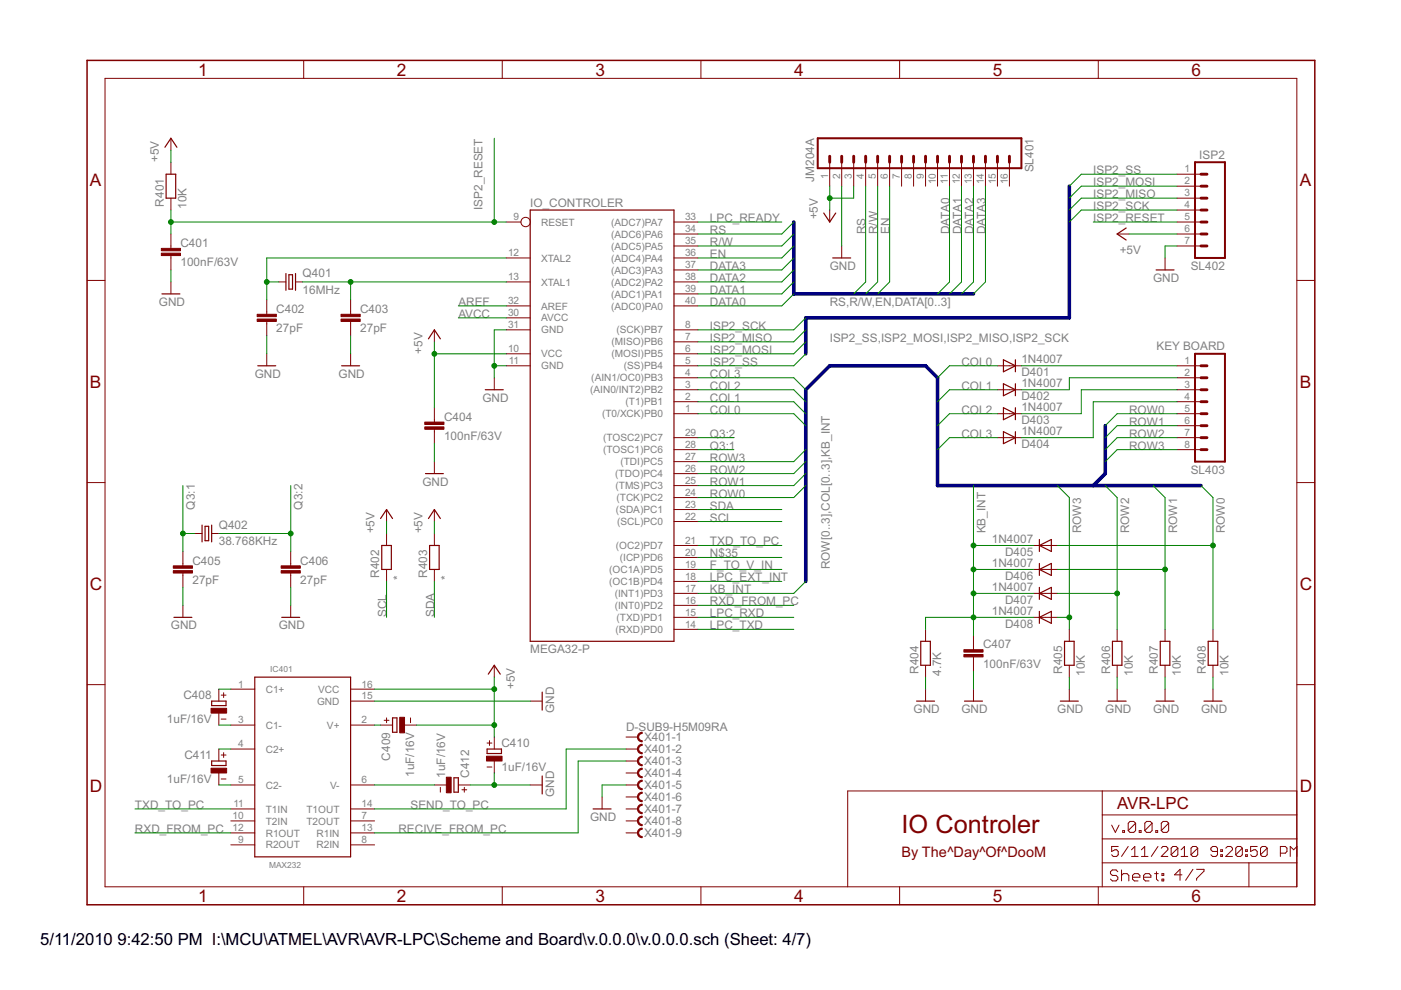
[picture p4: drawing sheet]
<svg xmlns="http://www.w3.org/2000/svg" width="297mm" height="210mm" viewBox="0 0 297 210" stroke-linecap="round" stroke-linejoin="round" font-family="sans-serif">
<g fill="#800000" stroke="#800000" stroke-width=".21">
<path d="M275 182.9v5.1z"/>
<path d="M275 177.9v5z"/>
<path d="M275 172.8v5.1z"/>
<path d="M275 167.7v5.1z"/>
<path d="M179.7 167.7v20.3z"/>
<path d="M179.7 167.7h54z"/>
<path d="M233.7 167.7h41.3z"/>
<path d="M264.8 182.9v5.1z"/>
<path d="M264.8 182.9h10.2z"/>
<path d="M233.7 182.9h31.1z"/>
<path d="M233.7 182.9v5.1z"/>
<path d="M233.7 177.9v5z"/>
<path d="M233.7 177.9h41.3z"/>
<path d="M233.7 172.8v5.1z"/>
<path d="M233.7 172.8h41.3z"/>
<path d="M233.7 167.7v5.1z"/>
<path d="M235.7 174.9l.8 1.6z"/>
<path d="M237.3 174.9l-.8 1.6z"/>
<path d="M238 176.1v.4z"/>
<path d="M238 176.1h.4z"/>
<path d="M238.4 176.1v.4z"/>
<path d="M238 176.5h.4z"/>
<path d="M239.2 174.5v1.6z"/>
<path d="M239.2 174.5l.4-.3z"/>
<path d="M239.6 174.2h.8z"/>
<path d="M240.4 174.2l.4 .3z"/>
<path d="M240.8 174.5v1.6z"/>
<path d="M240.4 176.5l.4-.4z"/>
<path d="M239.6 176.5h.8z"/>
<path d="M239.2 176.1l.4 .4z"/>
<path d="M239.2 176.1l1.6-1.6z"/>
<path d="M241.5 176.1v.4z"/>
<path d="M241.5 176.1h.4z"/>
<path d="M241.9 176.1v.4z"/>
<path d="M241.5 176.5h.4z"/>
<path d="M242.7 174.5v1.6z"/>
<path d="M242.7 174.5l.4-.3z"/>
<path d="M243.1 174.2h.8z"/>
<path d="M243.9 174.2l.4 .3z"/>
<path d="M244.3 174.5v1.6z"/>
<path d="M244.3 176.1l-.4 .4z"/>
<path d="M243.1 176.5h.8z"/>
<path d="M242.7 176.1l.4 .4z"/>
<path d="M244.3 174.5l-1.6 1.6z"/>
<path d="M245 176.1v.4z"/>
<path d="M245 176.1h.4z"/>
<path d="M245.4 176.1v.4z"/>
<path d="M245 176.5h.4z"/>
<path d="M246.2 174.5v1.6z"/>
<path d="M246.2 174.5l.4-.3z"/>
<path d="M246.6 174.2h.8z"/>
<path d="M247.4 174.2l.4 .3z"/>
<path d="M247.8 174.5v1.6z"/>
<path d="M247.8 176.1l-.4 .4z"/>
<path d="M246.6 176.5h.8z"/>
<path d="M246.2 176.1l.4 .4z"/>
<path d="M246.2 176.1l1.6-1.6z"/>
<path d="M235.7 179.5h1.4z"/>
<path d="M235.7 179.5v1z"/>
<path d="M235.7 180.5l.7-.3z"/>
<path d="M236.4 180.2h.3z"/>
<path d="M236.7 180.2l.4 .3z"/>
<path d="M237.1 180.5v.7z"/>
<path d="M237.1 181.2l-.4 .4z"/>
<path d="M236 181.6h.7z"/>
<path d="M235.7 181.2l.3 .4z"/>
<path d="M239.2 179.5l-1.4 2.1z"/>
<path d="M240.6 179.5l-.7 .7z"/>
<path d="M240.6 179.5v2.1z"/>
<path d="M239.9 181.6h1.4z"/>
<path d="M242 180.2l.7-.7z"/>
<path d="M242.7 179.5v2.1z"/>
<path d="M242 181.6h1.4z"/>
<path d="M245.5 179.5l-1.4 2.1z"/>
<path d="M246.2 181.6h1.4z"/>
<path d="M247.6 180.2l-1.4 1.4z"/>
<path d="M247.6 179.8v.4z"/>
<path d="M247.3 179.5l.3 .3z"/>
<path d="M246.5 179.5h.8z"/>
<path d="M246.5 179.5l-.3 .3z"/>
<path d="M248.3 179.8v1.4z"/>
<path d="M248.7 179.5l-.4 .3z"/>
<path d="M248.7 179.5h.7z"/>
<path d="M249.4 179.5l.3 .3z"/>
<path d="M249.7 179.8v1.4z"/>
<path d="M249.7 181.2l-.3 .4z"/>
<path d="M248.7 181.6h.7z"/>
<path d="M248.3 181.2l.4 .4z"/>
<path d="M248.3 181.2l1.4-1.4z"/>
<path d="M251.1 179.5l-.7 .7z"/>
<path d="M251.1 179.5v2.1z"/>
<path d="M250.4 181.6h1.4z"/>
<path d="M252.5 179.8v1.4z"/>
<path d="M252.5 179.8l.4-.3z"/>
<path d="M252.9 179.5h.7z"/>
<path d="M253.6 179.5l.3 .3z"/>
<path d="M253.9 179.8v1.4z"/>
<path d="M253.9 181.2l-.3 .4z"/>
<path d="M252.9 181.6h.7z"/>
<path d="M252.5 181.2l.4 .4z"/>
<path d="M252.5 181.2l1.4-1.4z"/>
<path d="M256.7 181.2l.4 .4z"/>
<path d="M257.1 181.6h.7z"/>
<path d="M258.1 181.2l-.3 .4z"/>
<path d="M258.1 179.8v1.4z"/>
<path d="M257.8 179.5l.3 .3z"/>
<path d="M257.1 179.5h.7z"/>
<path d="M257.1 179.5l-.4 .3z"/>
<path d="M256.7 179.8v.4z"/>
<path d="M256.7 180.2l.4 .3z"/>
<path d="M257.1 180.5h1z"/>
<path d="M258.8 180.2h.4z"/>
<path d="M259.2 180.2v.3z"/>
<path d="M258.8 180.5h.4z"/>
<path d="M258.8 180.2v.3z"/>
<path d="M258.8 181.2h.4z"/>
<path d="M259.2 181.2v.4z"/>
<path d="M258.8 181.6h.4z"/>
<path d="M258.8 181.2v.4z"/>
<path d="M259.9 181.6h1.4z"/>
<path d="M259.9 181.6l1.4-1.4z"/>
<path d="M261.3 179.8v.4z"/>
<path d="M260.9 179.5l.4 .3z"/>
<path d="M260.2 179.5h.7z"/>
<path d="M260.2 179.5l-.3 .3z"/>
<path d="M262 179.8v1.4z"/>
<path d="M262.3 179.5l-.3 .3z"/>
<path d="M262.3 179.5h.7z"/>
<path d="M263 179.5l.4 .3z"/>
<path d="M263.4 179.8v1.4z"/>
<path d="M263.4 181.2l-.4 .4z"/>
<path d="M262.3 181.6h.7z"/>
<path d="M262 181.2l.3 .4z"/>
<path d="M262 181.2l1.4-1.4z"/>
<path d="M264.1 180.2h.4z"/>
<path d="M264.5 180.2v.3z"/>
<path d="M264.1 180.5h.4z"/>
<path d="M264.1 180.2v.3z"/>
<path d="M264.1 181.2h.4z"/>
<path d="M264.5 181.2v.4z"/>
<path d="M264.1 181.6h.4z"/>
<path d="M264.1 181.2v.4z"/>
<path d="M265.2 179.5h1.4z"/>
<path d="M265.2 179.5v1z"/>
<path d="M265.2 180.5l.7-.3z"/>
<path d="M265.9 180.2h.3z"/>
<path d="M266.2 180.2l.4 .3z"/>
<path d="M266.6 180.5v.7z"/>
<path d="M266.6 181.2l-.4 .4z"/>
<path d="M265.5 181.6h.7z"/>
<path d="M265.2 181.2l.3 .4z"/>
<path d="M267.3 179.8v1.4z"/>
<path d="M267.3 179.8l.3-.3z"/>
<path d="M267.6 179.5h.7z"/>
<path d="M268.3 179.5l.4 .3z"/>
<path d="M268.7 179.8v1.4z"/>
<path d="M268.7 181.2l-.4 .4z"/>
<path d="M267.6 181.6h.7z"/>
<path d="M267.3 181.2l.3 .4z"/>
<path d="M267.3 181.2l1.4-1.4z"/>
<path d="M271.5 179.5v2.1z"/>
<path d="M271.5 179.5h1z"/>
<path d="M272.5 179.5l.4 .3z"/>
<path d="M272.9 179.8v.7z"/>
<path d="M272.9 180.5l-.4 .4z"/>
<path d="M271.5 180.9h1z"/>
<path d="M273.6 179.5v2.1z"/>
<path d="M273.6 179.5l.7 .7z"/>
<path d="M275 179.5l-.7 .7z"/>
<path d="M275 179.5v2.1z"/>
<path d="M250.2 184.3v2.3z"/>
<path d="M250.2 184.3l-1.2 1.2z"/>
<path d="M249 185.5h1.6z"/>
<path d="M252.9 184.3l-1.5 2.3z"/>
<path d="M253.7 184.3h1.6z"/>
<path d="M255.3 184.3v.4z"/>
<path d="M255.3 184.7l-1.6 1.6z"/>
<path d="M253.7 186.3v.3z"/>
<path d="M236.6 184.4l.4 .4z"/>
<path d="M235.8 184.4h.8z"/>
<path d="M235.4 184.8l.4-.4z"/>
<path d="M235.4 184.8v.4z"/>
<path d="M235.4 185.2l.4 .4z"/>
<path d="M235.8 185.6h.8z"/>
<path d="M236.6 185.6l.4 .4z"/>
<path d="M237 186v.4z"/>
<path d="M237 186.4l-.4 .4z"/>
<path d="M235.8 186.8h.8z"/>
<path d="M235.4 186.4l.4 .4z"/>
<path d="M237.8 184.4v2.4z"/>
<path d="M237.8 185.6l.4-.4z"/>
<path d="M238.2 185.2h.8z"/>
<path d="M239 185.2l.3 .4z"/>
<path d="M239.3 185.6v1.2z"/>
<path d="M240.5 186.8h.8z"/>
<path d="M240.1 186.4l.4 .4z"/>
<path d="M240.1 185.6v.8z"/>
<path d="M240.1 185.6l.4-.4z"/>
<path d="M240.5 185.2h.8z"/>
<path d="M241.3 185.2l.4 .4z"/>
<path d="M241.7 185.6v.4z"/>
<path d="M240.1 186h1.6z"/>
<path d="M242.8 186.8h.8z"/>
<path d="M242.5 186.4l.3 .4z"/>
<path d="M242.5 185.6v.8z"/>
<path d="M242.5 185.6l.3-.4z"/>
<path d="M242.8 185.2h.8z"/>
<path d="M243.6 185.2l.4 .4z"/>
<path d="M244 185.6v.4z"/>
<path d="M242.5 186h1.5z"/>
<path d="M245.2 184.8v1.6z"/>
<path d="M245.2 186.4l.4 .4z"/>
<path d="M244.8 185.2h.8z"/>
<path d="M246.4 185.2h.3z"/>
<path d="M246.7 185.2v.4z"/>
<path d="M246.4 185.6h.3z"/>
<path d="M246.4 185.2v.4z"/>
<path d="M246.4 186.4h.3z"/>
<path d="M246.7 186.4v.4z"/>
<path d="M246.4 186.8h.3z"/>
<path d="M246.4 186.4v.4z"/>
<path d="M22.3 16.6v171.4z"/>
<path d="M18.5 59.5h3.8z"/>
<path d="M18.5 102.3h3.8z"/>
<path d="M18.5 145.2h3.8z"/>
<path d="M22.3 188h252.7z"/>
<path d="M64.4 188v3.8z"/>
<path d="M106.5 188v3.8z"/>
<path d="M148.6 188v3.8z"/>
<path d="M190.7 188v3.8z"/>
<path d="M232.9 188v3.8z"/>
<path d="M275 16.6v171.4z"/>
<path d="M275 59.5h3.8z"/>
<path d="M275 102.3h3.8z"/>
<path d="M275 145.2h3.8z"/>
<path d="M22.3 16.6h252.7z"/>
<path d="M64.4 12.8v3.8z"/>
<path d="M106.5 12.8v3.8z"/>
<path d="M148.6 12.8v3.8z"/>
<path d="M190.7 12.8v3.8z"/>
<path d="M232.9 12.8v3.8z"/>
<path d="M142.9 47.1h5.1z"/>
<path d="M142.9 49.6h5.1z"/>
<path d="M142.9 52.2h5.1z"/>
<path d="M142.9 54.7h5.1z"/>
<path d="M142.9 57.2h5.1z"/>
<path d="M142.9 59.8h5.1z"/>
<path d="M142.9 62.3h5.1z"/>
<path d="M142.9 64.9h5.1z"/>
<path d="M142.9 69.9h5.1z"/>
<path d="M142.9 72.5h5.1z"/>
<path d="M142.9 75h5.1z"/>
<path d="M142.9 77.6h5.1z"/>
<path d="M142.9 80.1h5.1z"/>
<path d="M142.9 82.6h5.1z"/>
<path d="M142.9 85.2h5.1z"/>
<path d="M142.9 87.7h5.1z"/>
<path d="M142.9 92.8h5.1z"/>
<path d="M142.9 95.3h5.1z"/>
<path d="M142.9 97.9h5.1z"/>
<path d="M142.9 100.4h5.1z"/>
<path d="M142.9 103h5.1z"/>
<path d="M142.9 105.5h5.1z"/>
<path d="M142.9 108h5.1z"/>
<path d="M142.9 110.6h5.1z"/>
<path d="M107.3 69.9h5.1z"/>
<path d="M107.3 67.4h5.1z"/>
<path d="M107.3 64.9h5.1z"/>
<path d="M107.3 59.8h5.1z"/>
<path d="M107.3 54.7h5.1z"/>
<path d="M107.3 75h5.1z"/>
<path d="M107.3 77.6h5.1z"/>
<path d="M107.3 47.1h3.1z"/>
<path d="M142.9 133.4h5.1z"/>
<path d="M142.9 130.9h5.1z"/>
<path d="M142.9 128.4h5.1z"/>
<path d="M142.9 125.8h5.1z"/>
<path d="M142.9 123.3h5.1z"/>
<path d="M142.9 120.7h5.1z"/>
<path d="M142.9 118.2h5.1z"/>
<path d="M142.9 115.7h5.1z"/>
<path d="M36.2 49.6v2.6z"/>
<path d="M36.2 54.7v2.5z"/>
<path d="M36.2 52.2v.7z"/>
<path d="M36.2 54.2v.5z"/>
<path d="M56.6 63.6v2.5z"/>
<path d="M56.6 68.7v2.5z"/>
<path d="M56.6 66.1v.8z"/>
<path d="M56.6 68.2v.5z"/>
<path d="M74.3 63.6v2.5z"/>
<path d="M74.3 68.7v2.5z"/>
<path d="M74.3 66.1v.8z"/>
<path d="M74.3 68.2v.5z"/>
<path d="M92.1 86.4v2.6z"/>
<path d="M92.1 91.5v2.6z"/>
<path d="M92.1 89v.7z"/>
<path d="M92.1 91v.5z"/>
<path d="M38.8 116.9v2.6z"/>
<path d="M38.8 122v2.5z"/>
<path d="M38.8 119.5v.7z"/>
<path d="M38.8 121.5v.5z"/>
<path d="M61.6 116.9v2.6z"/>
<path d="M61.6 122v2.5z"/>
<path d="M61.6 119.5v.7z"/>
<path d="M61.6 121.5v.5z"/>
<path d="M62.7 59.8h1.5z"/>
<path d="M59.1 59.8h1.5z"/>
<path d="M44.9 113.1h1.5z"/>
<path d="M41.3 113.1h1.5z"/>
<path d="M36.2 29.3v2.6z"/>
<path d="M92.1 69.9v2.6z"/>
<path d="M56.6 75v2.6z"/>
<path d="M74.3 75v2.6z"/>
<path d="M92.1 97.9v2.5z"/>
<path d="M104.8 80.1v2.5z"/>
<path d="M38.8 128.4v2.5z"/>
<path d="M61.6 128.4v2.5z"/>
<path d="M36.2 42v2.5z"/>
<path d="M36.2 34.4v2.5z"/>
<path d="M36.2 59.8v2.5z"/>
<path d="M226.7 141.1v2.5z"/>
<path d="M226.7 133.4v2.6z"/>
<path d="M236.9 141.1v2.5z"/>
<path d="M236.9 133.4v2.6z"/>
<path d="M247 141.1v2.5z"/>
<path d="M247 133.4v2.6z"/>
<path d="M257.2 141.1v2.5z"/>
<path d="M257.2 133.4v2.6z"/>
<path d="M196.2 141.1v2.5z"/>
<path d="M196.2 133.4v2.6z"/>
<path d="M206.4 134.7v2.5z"/>
<path d="M206.4 139.8v2.5z"/>
<path d="M206.4 137.2v.8z"/>
<path d="M206.4 139.3v.5z"/>
<path d="M211.5 77.6h2.5z"/>
<path d="M214 77.6h2.6z"/>
<path d="M211.5 82.6h2.5z"/>
<path d="M214 82.6h2.6z"/>
<path d="M211.5 87.7h2.5z"/>
<path d="M214 87.7h2.6z"/>
<path d="M211.5 92.8h2.5z"/>
<path d="M214 92.8h2.6z"/>
<path d="M221.6 115.7h2.6z"/>
<path d="M219.1 115.7h2.5z"/>
<path d="M221.6 120.7h2.6z"/>
<path d="M219.1 120.7h2.5z"/>
<path d="M221.6 125.8h2.6z"/>
<path d="M219.1 125.8h2.5z"/>
<path d="M221.6 130.9h2.6z"/>
<path d="M219.1 130.9h2.5z"/>
<path d="M196.2 146.1v2.6z"/>
<path d="M206.4 146.1v2.6z"/>
<path d="M226.7 146.1v2.6z"/>
<path d="M236.9 146.1v2.6z"/>
<path d="M247 146.1v2.6z"/>
<path d="M257.2 146.1v2.6z"/>
<path d="M249.6 77.6h5z"/>
<path d="M249.6 80.1h5z"/>
<path d="M249.6 82.6h5z"/>
<path d="M249.6 85.2h5z"/>
<path d="M249.6 87.7h5z"/>
<path d="M249.6 90.3h5z"/>
<path d="M249.6 92.8h5z"/>
<path d="M249.6 95.3h5z"/>
<path d="M175.9 34.4v5.1z"/>
<path d="M178.5 34.4v5.1z"/>
<path d="M181 34.4v5.1z"/>
<path d="M183.5 34.4v5.1z"/>
<path d="M186.1 34.4v5.1z"/>
<path d="M188.6 34.4v5.1z"/>
<path d="M191.2 34.4v5.1z"/>
<path d="M193.7 34.4v5.1z"/>
<path d="M196.2 34.4v5.1z"/>
<path d="M198.8 34.4v5.1z"/>
<path d="M201.3 34.4v5.1z"/>
<path d="M203.9 34.4v5.1z"/>
<path d="M206.4 34.4v5.1z"/>
<path d="M208.9 34.4v5.1z"/>
<path d="M211.5 34.4v5.1z"/>
<path d="M214 34.4v5.1z"/>
<path d="M178.5 52.2v2.5z"/>
<path d="M175.9 44.5v2.6z"/>
<path d="M249.6 36.9h5z"/>
<path d="M249.6 39.5h5z"/>
<path d="M249.6 42h5z"/>
<path d="M249.6 44.5h5z"/>
<path d="M249.6 47.1h5z"/>
<path d="M249.6 49.6h5z"/>
<path d="M249.6 52.2h5z"/>
<path d="M236.9 49.6h2.5z"/>
<path d="M247 54.7v2.5z"/>
<path d="M46.4 146.1v2.6z"/>
<path d="M46.4 151.2v2.5z"/>
<path d="M46.9 147.4h1z"/>
<path d="M47.4 146.9v1z"/>
<path d="M46.9 152.5h1z"/>
<path d="M46.4 158.8v2.6z"/>
<path d="M46.4 163.9v2.5z"/>
<path d="M46.9 160.1h1z"/>
<path d="M47.4 159.6v1z"/>
<path d="M46.9 165.2h1z"/>
<path d="M80.7 153.7h2.5z"/>
<path d="M85.8 153.7h2.5z"/>
<path d="M82 152.2v1z"/>
<path d="M81.4 152.7h1.1z"/>
<path d="M87 152.2v1z"/>
<path d="M97.2 166.4h2.5z"/>
<path d="M92.1 166.4h2.5z"/>
<path d="M98.4 166.9v1.1z"/>
<path d="M97.9 167.4h1.1z"/>
<path d="M93.4 166.9v1.1z"/>
<path d="M104.8 156.3v2.5z"/>
<path d="M104.8 161.4v2.5z"/>
<path d="M103.3 157.5h1z"/>
<path d="M103.8 157v1.1z"/>
<path d="M103.3 162.6h1z"/>
<path d="M132.7 156.3h2.6z"/>
<path d="M132.7 158.8h2.6z"/>
<path d="M132.7 161.4h2.6z"/>
<path d="M132.7 163.9h2.6z"/>
<path d="M132.7 166.4h2.6z"/>
<path d="M132.7 169h2.6z"/>
<path d="M132.7 171.5h2.6z"/>
<path d="M132.7 174.1h2.6z"/>
<path d="M132.7 176.6h2.6z"/>
<path d="M82 120.7v2.6z"/>
<path d="M82 113.1v2.6z"/>
<path d="M92.1 120.7v2.6z"/>
<path d="M92.1 113.1v2.6z"/>
<path d="M127.7 169v2.5z"/>
<path d="M82 108v2.6z"/>
<path d="M92.1 108v2.6z"/>
<path d="M48.9 146.1h5.1z"/>
<path d="M48.9 153.7h5.1z"/>
<path d="M48.9 158.8h5.1z"/>
<path d="M48.9 166.4h5.1z"/>
<path d="M48.9 171.5h5.1z"/>
<path d="M48.9 174.1h5.1z"/>
<path d="M48.9 176.6h5.1z"/>
<path d="M48.9 179.1h5.1z"/>
<path d="M74.3 179.1h5.1z"/>
<path d="M74.3 176.6h5.1z"/>
<path d="M74.3 174.1h5.1z"/>
<path d="M74.3 171.5h5.1z"/>
<path d="M74.3 166.4h5.1z"/>
<path d="M74.3 153.7h5.1z"/>
<path d="M74.3 148.7h5.1z"/>
<path d="M74.3 146.1h5.1z"/>
<path d="M104.8 141.1v2.5z"/>
<path d="M112.4 148.7h2.6z"/>
<path d="M112.4 166.4h2.6z"/>
<path d="M135.5 155.5l.5-.2h.2v.2a.76 .76 0 0 0-.8 .8 .76 .76 0 0 0 .8 .7v.3a1.01 1.01 0 0 1-1-.7 1.01 1.01 0 0 1 .3-1.1z" fill-rule="evenodd"/>
<path d="M135.5 158.1l.5-.3h.2v.3a.76 .76 0 0 0-.8 .7 .76 .76 0 0 0 .8 .8v.2a1.01 1.01 0 0 1-1-.6 1.01 1.01 0 0 1 .3-1.1z" fill-rule="evenodd"/>
<path d="M135.5 160.6l.5-.3h.2v.3a.76 .76 0 0 0-.8 .8 .76 .76 0 0 0 .8 .7v.3a1.01 1.01 0 0 1-1-.7 1.01 1.01 0 0 1 .3-1.1z" fill-rule="evenodd"/>
<path d="M135.5 163.1l.5-.2h.2v.2a.76 .76 0 0 0-.8 .8 .76 .76 0 0 0 .8 .8v.2a1.01 1.01 0 0 1-1-.6 1.01 1.01 0 0 1 .3-1.2z" fill-rule="evenodd"/>
<path d="M135.5 165.7l.5-.3h.2v.3a.76 .76 0 0 0-.8 .7 .76 .76 0 0 0 .8 .8v.2a1.01 1.01 0 0 1-1-.6 1.01 1.01 0 0 1 .3-1.1z" fill-rule="evenodd"/>
<path d="M135.5 168.2l.5-.2h.2v.2a.76 .76 0 0 0-.8 .8 .76 .76 0 0 0 .8 .7v.3a1.01 1.01 0 0 1-1-.7 1.01 1.01 0 0 1 .3-1.1z" fill-rule="evenodd"/>
<path d="M135.5 170.8l.5-.3h.2v.3a.76 .76 0 0 0-.8 .7 .76 .76 0 0 0 .8 .8v.2a1.01 1.01 0 0 1-1-.6 1.01 1.01 0 0 1 .3-1.1z" fill-rule="evenodd"/>
<path d="M135.5 173.3l.5-.3h.2v.3a.76 .76 0 0 0-.8 .8 .76 .76 0 0 0 .8 .7v.3a1.01 1.01 0 0 1-1-.7 1.01 1.01 0 0 1 .3-1.1z" fill-rule="evenodd"/>
<path d="M135.5 175.8l.5-.2h.2v.2a.76 .76 0 0 0-.8 .8 .76 .76 0 0 0 .8 .8v.2a1.01 1.01 0 0 1-1-.6 1.01 1.01 0 0 1 .3-1.2z" fill-rule="evenodd"/>
</g>
<g fill="#800000" stroke="#800000" stroke-width=".32">
<path d="M18.5 12.8v179z"/>
<path d="M18.5 191.8h260.3z"/>
<path d="M278.8 12.8v179z"/>
<path d="M18.5 12.8h260.3z"/>
</g>
<circle cx="111.4" cy="47.1" r=".99" fill="none" stroke="#800000" stroke-width=".21"/>
<g fill="#800000" stroke="#800000" stroke-width=".25">
<path d="M112.4 44.5h30.5z"/>
<path d="M142.9 44.5v91.5z"/>
<path d="M112.4 136h30.5z"/>
<path d="M112.4 44.5v91.5z"/>
<path d="M61.3 58.3v3z"/>
<path d="M61.3 61.3h.7z"/>
<path d="M62 58.3v3z"/>
<path d="M61.3 58.3h.7z"/>
<path d="M62.7 58v3.6z"/>
<path d="M60.6 58v3.6z"/>
<path d="M43.5 111.6v3z"/>
<path d="M43.5 114.6h.7z"/>
<path d="M44.2 111.6v3z"/>
<path d="M43.5 111.6h.7z"/>
<path d="M44.9 111.3v3.6z"/>
<path d="M42.8 111.3v3.6z"/>
<path d="M36.2 29.3l1.3 1.9z"/>
<path d="M36.2 29.3l-1.2 1.9z"/>
<path d="M92.1 69.9l1.3 1.9z"/>
<path d="M92.1 69.9l-1.3 1.9z"/>
<path d="M54.7 77.6h3.8z"/>
<path d="M72.4 77.6h3.8z"/>
<path d="M90.2 100.4h3.8z"/>
<path d="M102.9 82.6h3.8z"/>
<path d="M36.9 130.9h3.8z"/>
<path d="M59.7 130.9h3.8z"/>
<path d="M35.2 36.9v5.1z"/>
<path d="M35.2 36.9h2.1z"/>
<path d="M37.3 36.9v5.1z"/>
<path d="M35.2 42h2.1z"/>
<path d="M34.3 62.3h3.8z"/>
<path d="M225.7 136v5.1z"/>
<path d="M225.7 136h2z"/>
<path d="M227.7 136v5.1z"/>
<path d="M225.7 141.1h2z"/>
<path d="M235.9 136v5.1z"/>
<path d="M235.9 136h2z"/>
<path d="M237.9 136v5.1z"/>
<path d="M235.9 141.1h2z"/>
<path d="M246 136v5.1z"/>
<path d="M246 136h2z"/>
<path d="M248 136v5.1z"/>
<path d="M246 141.1h2z"/>
<path d="M256.2 136v5.1z"/>
<path d="M256.2 136h2z"/>
<path d="M258.2 136v5.1z"/>
<path d="M256.2 141.1h2z"/>
<path d="M195.2 136v5.1z"/>
<path d="M195.2 136h2.1z"/>
<path d="M197.3 136v5.1z"/>
<path d="M195.2 141.1h2.1z"/>
<path d="M212.7 76.3l2.6 1.3z"/>
<path d="M212.7 78.8l2.6-1.2z"/>
<path d="M215.3 77.6v1.2z"/>
<path d="M212.7 76.3v2.5z"/>
<path d="M215.3 76.3v1.3z"/>
<path d="M212.7 81.4l2.6 1.2z"/>
<path d="M212.7 83.9l2.6-1.3z"/>
<path d="M215.3 82.6v1.3z"/>
<path d="M212.7 81.4v2.5z"/>
<path d="M215.3 81.4v1.2z"/>
<path d="M212.7 86.4l2.6 1.3z"/>
<path d="M212.7 89l2.6-1.3z"/>
<path d="M215.3 87.7v1.3z"/>
<path d="M212.7 86.4v2.6z"/>
<path d="M215.3 86.4v1.3z"/>
<path d="M212.7 91.5l2.6 1.3z"/>
<path d="M212.7 94.1l2.6-1.3z"/>
<path d="M215.3 92.8v1.3z"/>
<path d="M212.7 91.5v2.6z"/>
<path d="M215.3 91.5v1.3z"/>
<path d="M220.4 115.7l2.5-1.3z"/>
<path d="M220.4 115.7l2.5 1.2z"/>
<path d="M220.4 115.7v1.2z"/>
<path d="M222.9 114.4v2.5z"/>
<path d="M220.4 114.4v1.3z"/>
<path d="M220.4 120.7l2.5-1.2z"/>
<path d="M220.4 120.7l2.5 1.3z"/>
<path d="M220.4 120.7v1.3z"/>
<path d="M222.9 119.5v2.5z"/>
<path d="M220.4 119.5v1.2z"/>
<path d="M220.4 125.8l2.5-1.3z"/>
<path d="M220.4 125.8l2.5 1.3z"/>
<path d="M220.4 125.8v1.3z"/>
<path d="M222.9 124.5v2.6z"/>
<path d="M220.4 124.5v1.3z"/>
<path d="M220.4 130.9l2.5-1.3z"/>
<path d="M220.4 130.9l2.5 1.3z"/>
<path d="M220.4 130.9v1.3z"/>
<path d="M222.9 129.6v2.6z"/>
<path d="M220.4 129.6v1.3z"/>
<path d="M194.3 148.7h3.8z"/>
<path d="M204.5 148.7h3.8z"/>
<path d="M224.8 148.7h3.8z"/>
<path d="M235 148.7h3.8z"/>
<path d="M245.1 148.7h3.8z"/>
<path d="M255.3 148.7h3.8z"/>
<path d="M176.6 54.7h3.8z"/>
<path d="M177.2 45.2l-1.3 1.9z"/>
<path d="M174.6 45.2l1.3 1.9z"/>
<path d="M236.9 49.6l1.9-1.3z"/>
<path d="M236.9 49.6l1.9 1.3z"/>
<path d="M245.1 57.2h3.8z"/>
<path d="M47.9 148.7v.9z"/>
<path d="M44.9 148.7h3z"/>
<path d="M44.9 148.7v.9z"/>
<path d="M44.9 149.6h3z"/>
<path d="M47.9 161.4v.9z"/>
<path d="M44.9 161.4h3z"/>
<path d="M44.9 161.4v.9z"/>
<path d="M44.9 162.3h3z"/>
<path d="M83.2 152.2h1z"/>
<path d="M83.2 152.2v3.1z"/>
<path d="M83.2 155.3h1z"/>
<path d="M84.2 152.2v3.1z"/>
<path d="M96.2 168h1z"/>
<path d="M97.2 164.9v3.1z"/>
<path d="M96.2 164.9h1z"/>
<path d="M96.2 164.9v3.1z"/>
<path d="M103.3 158.8v1z"/>
<path d="M103.3 158.8h3z"/>
<path d="M106.3 158.8v1z"/>
<path d="M103.3 159.8h3z"/>
<path d="M80.9 115.7v5z"/>
<path d="M80.9 115.7h2.1z"/>
<path d="M83 115.7v5z"/>
<path d="M80.9 120.7h2.1z"/>
<path d="M91.1 115.7v5z"/>
<path d="M91.1 115.7h2z"/>
<path d="M93.1 115.7v5z"/>
<path d="M91.1 120.7h2z"/>
<path d="M125.8 171.5h3.8z"/>
<path d="M82 108l1.2 1.9z"/>
<path d="M82 108l-1.3 1.9z"/>
<path d="M92.1 108l1.3 1.9z"/>
<path d="M92.1 108l-1.3 1.9z"/>
<path d="M54 143.6v38.1z"/>
<path d="M54 143.6h20.3z"/>
<path d="M74.3 143.6v38.1z"/>
<path d="M54 181.7h20.3z"/>
<path d="M104.8 141.1l-1.3 1.8z"/>
<path d="M104.8 141.1l1.3 1.8z"/>
<path d="M115 146.7v3.9z"/>
<path d="M115 164.5v3.8z"/>
</g>
<g fill="#800000" stroke="#800000" stroke-width=".21">
<path d="M34.2 53.7h4.1v.5h-4.1z"/>
<path d="M34.2 52.7h4.1v.5h-4.1z"/>
<path d="M54.5 67.6h4.1v.6h-4.1z"/>
<path d="M54.5 66.6h4.1v.5h-4.1z"/>
<path d="M72.3 67.6h4.1v.6h-4.1z"/>
<path d="M72.3 66.6h4.1v.5h-4.1z"/>
<path d="M90.1 90.5h4v.5h-4z"/>
<path d="M90.1 89.5h4v.5h-4z"/>
<path d="M36.7 121h4.1v.5h-4.1z"/>
<path d="M36.7 120h4.1v.5h-4.1z"/>
<path d="M59.6 121h4.1v.5h-4.1z"/>
<path d="M59.6 120h4.1v.5h-4.1z"/>
<path d="M204.4 138.8h4v.5h-4z"/>
<path d="M204.4 137.8h4v.5h-4z"/>
<path d="M44.7 150.2h3.3v1h-3.3z"/>
<path d="M44.7 162.9h3.3v1h-3.3z"/>
<path d="M84.8 152.1h1v3.3h-1z"/>
<path d="M94.6 164.8h1.1v3.3h-1.1z"/>
<path d="M103.1 160.3h3.3v1.1h-3.3z"/>
</g>
<g fill="#800000" stroke="#800000" stroke-width=".42">
<path d="M253.4 75h6.3z"/>
<path d="M259.7 75v22.9z"/>
<path d="M253.4 75v22.9z"/>
<path d="M253.4 97.9h6.3z"/>
<path d="M173.4 29.3v6.4z"/>
<path d="M173.4 29.3h43.2z"/>
<path d="M173.4 35.7h43.2z"/>
<path d="M216.6 29.3v6.4z"/>
<path d="M253.4 34.4h6.3z"/>
<path d="M259.7 34.4v20.3z"/>
<path d="M253.4 34.4v20.3z"/>
<path d="M253.4 54.7h6.3z"/>
</g>
<g fill="#800000" stroke="#800000" stroke-width=".61">
<path d="M254.6 82.6h1.3z"/>
<path d="M254.6 80.1h1.3z"/>
<path d="M254.6 77.6h1.3z"/>
<path d="M254.6 87.7h1.3z"/>
<path d="M254.6 85.2h1.3z"/>
<path d="M254.6 90.3h1.3z"/>
<path d="M254.6 92.8h1.3z"/>
<path d="M254.6 95.3h1.3z"/>
<path d="M181 33.1v1.3z"/>
<path d="M178.5 33.1v1.3z"/>
<path d="M175.9 33.1v1.3z"/>
<path d="M186.1 33.1v1.3z"/>
<path d="M183.5 33.1v1.3z"/>
<path d="M188.6 33.1v1.3z"/>
<path d="M191.2 33.1v1.3z"/>
<path d="M193.7 33.1v1.3z"/>
<path d="M196.2 33.1v1.3z"/>
<path d="M198.8 33.1v1.3z"/>
<path d="M201.3 33.1v1.3z"/>
<path d="M203.9 33.1v1.3z"/>
<path d="M206.4 33.1v1.3z"/>
<path d="M208.9 33.1v1.3z"/>
<path d="M211.5 33.1v1.3z"/>
<path d="M214 33.1v1.3z"/>
<path d="M254.6 42h1.3z"/>
<path d="M254.6 39.5h1.3z"/>
<path d="M254.6 36.9h1.3z"/>
<path d="M254.6 47.1h1.3z"/>
<path d="M254.6 44.5h1.3z"/>
<path d="M254.6 49.6h1.3z"/>
<path d="M254.6 52.2h1.3z"/>
</g>
<g fill="#000080" stroke="#000080" stroke-width=".76">
<path d="M234.3 90.3v10.1z"/>
<path d="M231.8 103h22.8z"/>
<path d="M231.8 103l2.5-2.6z"/>
<path d="M198.8 80.1v22.9z"/>
<path d="M198.8 103h33z"/>
<path d="M196.2 77.6l2.6 2.5z"/>
<path d="M170.8 82.6v40.7z"/>
<path d="M175.9 77.6h20.3z"/>
<path d="M175.9 77.6l-5.1 5z"/>
<path d="M168.3 47.1v15.2z"/>
<path d="M168.3 62.3h38.1z"/>
<path d="M170.8 67.4v7.6z"/>
<path d="M170.8 67.4h55.9z"/>
<path d="M226.7 39.5v27.9z"/>
</g>
<g fill="#008000" stroke="#008000" stroke-width=".21">
<path d="M56.6 59.8v3.8z"/>
<path d="M56.6 59.8h2.5z"/>
<path d="M56.6 54.7h50.7z"/>
<path d="M56.6 54.7v5.1z"/>
<path d="M64.2 59.8h10.1z"/>
<path d="M74.3 59.8v3.8z"/>
<path d="M74.3 59.8h33z"/>
<path d="M97.2 64.9h10.1z"/>
<path d="M97.2 67.4h10.1z"/>
<path d="M74.3 71.2v3.8z"/>
<path d="M92.1 94.1v3.8z"/>
<path d="M104.8 69.9h2.5z"/>
<path d="M104.8 69.9v7.7z"/>
<path d="M104.8 77.6h2.5z"/>
<path d="M104.8 77.6v2.5z"/>
<path d="M38.8 124.5v3.9z"/>
<path d="M61.6 124.5v3.9z"/>
<path d="M36.2 57.2v2.6z"/>
<path d="M196.2 143.6v2.5z"/>
<path d="M206.4 142.3v3.8z"/>
<path d="M226.7 143.6v2.5z"/>
<path d="M236.9 143.6v2.5z"/>
<path d="M247 143.6v2.5z"/>
<path d="M257.2 143.6v2.5z"/>
<path d="M178.5 39.5v12.7z"/>
<path d="M247 52.2v2.5z"/>
<path d="M247 52.2h2.6z"/>
<path d="M56.6 71.2v3.8z"/>
<path d="M127.7 166.4v2.6z"/>
<path d="M127.7 166.4h5z"/>
<path d="M79.4 148.7h33z"/>
<path d="M99.7 166.4h5.1z"/>
<path d="M104.8 166.4h7.6z"/>
<path d="M104.8 163.9v2.5z"/>
<path d="M92.1 75h15.2z"/>
<path d="M92.1 75v11.4z"/>
<path d="M92.1 72.5v2.5z"/>
<path d="M36.2 31.9v2.5z"/>
<path d="M175.9 42v2.5z"/>
<path d="M175.9 39.5v2.5z"/>
<path d="M181 39.5v2.5z"/>
<path d="M175.9 42h5.1z"/>
<path d="M239.4 49.6h10.2z"/>
<path d="M82 110.6v2.5z"/>
<path d="M92.1 110.6v2.5z"/>
<path d="M104.8 143.6v2.5z"/>
<path d="M79.4 146.1h25.4z"/>
<path d="M88.3 153.7h16.5z"/>
<path d="M104.8 146.1v7.6z"/>
<path d="M104.8 153.7v2.6z"/>
<path d="M36.2 47.1v2.5z"/>
<path d="M36.2 44.5v2.6z"/>
<path d="M36.2 47.1h68.6z"/>
<path d="M104.8 47.1h2.5z"/>
<path d="M104.8 29.3v17.8z"/>
<path d="M231.8 47.1h17.8z"/>
<path d="M38.8 113.1v3.8z"/>
<path d="M38.8 113.1h2.5z"/>
<path d="M38.8 103v10.1z"/>
<path d="M148 95.3h7.6z"/>
<path d="M46.4 113.1h15.2z"/>
<path d="M61.6 113.1v3.8z"/>
<path d="M61.6 103v10.1z"/>
<path d="M148 92.8h7.6z"/>
<path d="M148 133.4h20.3z"/>
<path d="M148 130.9h20.3z"/>
<path d="M216.6 77.6h33z"/>
<path d="M226.7 80.1h22.9z"/>
<path d="M226.7 80.1v2.5z"/>
<path d="M216.6 82.6h10.1z"/>
<path d="M229.3 82.6h20.3z"/>
<path d="M229.3 82.6v5.1z"/>
<path d="M216.6 87.7h12.7z"/>
<path d="M231.8 85.2h17.8z"/>
<path d="M231.8 85.2v7.6z"/>
<path d="M216.6 92.8h15.2z"/>
<path d="M236.9 87.7h12.7z"/>
<path d="M236.9 87.7l-2.6 2.6z"/>
<path d="M254.6 103l2.6 2.5z"/>
<path d="M224.2 115.7h33z"/>
<path d="M257.2 115.7v17.7z"/>
<path d="M257.2 105.5v10.2z"/>
<path d="M170.8 103l-2.5 2.5z"/>
<path d="M148 105.5h20.3z"/>
<path d="M236.9 90.3l-2.6 2.5z"/>
<path d="M236.9 90.3h12.7z"/>
<path d="M244.5 103l2.5 2.5z"/>
<path d="M224.2 120.7h22.8z"/>
<path d="M247 120.7v12.7z"/>
<path d="M247 105.5v15.2z"/>
<path d="M170.8 100.4l-2.5 2.6z"/>
<path d="M148 103h20.3z"/>
<path d="M236.9 92.8l-2.6 2.5z"/>
<path d="M236.9 92.8h12.7z"/>
<path d="M234.3 103l2.6 2.5z"/>
<path d="M224.2 125.8h12.7z"/>
<path d="M236.9 125.8v7.6z"/>
<path d="M236.9 105.5v20.3z"/>
<path d="M170.8 97.9l-2.5 2.5z"/>
<path d="M148 100.4h20.3z"/>
<path d="M236.9 95.3l-2.6 2.6z"/>
<path d="M236.9 95.3h12.7z"/>
<path d="M224.2 103l2.5 2.5z"/>
<path d="M224.2 130.9h2.5z"/>
<path d="M226.7 130.9v2.5z"/>
<path d="M226.7 105.5v25.4z"/>
<path d="M170.8 95.3l-2.5 2.6z"/>
<path d="M148 97.9h20.3z"/>
<path d="M168.3 80.1l2.5 2.5z"/>
<path d="M148 80.1h20.3z"/>
<path d="M198.8 95.3l2.5-2.5z"/>
<path d="M201.3 92.8h10.2z"/>
<path d="M168.3 82.6l2.5 2.6z"/>
<path d="M148 82.6h20.3z"/>
<path d="M198.8 90.3l2.5-2.6z"/>
<path d="M201.3 87.7h10.2z"/>
<path d="M168.3 85.2l2.5 2.5z"/>
<path d="M148 85.2h20.3z"/>
<path d="M198.8 85.2l2.5-2.6z"/>
<path d="M201.3 82.6h10.2z"/>
<path d="M168.3 87.7l2.5 2.6z"/>
<path d="M148 87.7h20.3z"/>
<path d="M198.8 80.1l2.5-2.5z"/>
<path d="M201.3 77.6h10.2z"/>
<path d="M206.4 130.9h12.7z"/>
<path d="M206.4 125.8v5.1z"/>
<path d="M206.4 120.7v5.1z"/>
<path d="M206.4 115.7v5z"/>
<path d="M206.4 115.7h12.7z"/>
<path d="M206.4 120.7h12.7z"/>
<path d="M206.4 125.8h12.7z"/>
<path d="M206.4 130.9v3.8z"/>
<path d="M196.2 130.9v2.5z"/>
<path d="M196.2 130.9h10.2z"/>
<path d="M206.4 103v12.7z"/>
<path d="M170.8 123.3l-2.5 2.5z"/>
<path d="M148 125.8h20.3z"/>
<path d="M148 64.9h17.8z"/>
<path d="M165.8 64.9l2.5-2.6z"/>
<path d="M198.8 62.3l2.5-2.5z"/>
<path d="M201.3 39.5v20.3z"/>
<path d="M148 62.3h17.8z"/>
<path d="M168.3 59.8l-2.5 2.5z"/>
<path d="M201.3 62.3l2.6-2.5z"/>
<path d="M203.9 39.5v20.3z"/>
<path d="M168.3 57.2l-2.5 2.6z"/>
<path d="M148 59.8h17.8z"/>
<path d="M203.9 62.3l2.5-2.5z"/>
<path d="M206.4 39.5v20.3z"/>
<path d="M168.3 54.7l-2.5 2.5z"/>
<path d="M148 57.2h17.8z"/>
<path d="M208.9 39.5v20.3z"/>
<path d="M206.4 62.3l2.5-2.5z"/>
<path d="M168.3 52.2l-2.5 2.5z"/>
<path d="M148 54.7h17.8z"/>
<path d="M186.1 62.3l2.5-2.5z"/>
<path d="M188.6 39.5v20.3z"/>
<path d="M168.3 49.6l-2.5 2.6z"/>
<path d="M148 52.2h17.8z"/>
<path d="M183.5 62.3l2.6-2.5z"/>
<path d="M186.1 39.5v20.3z"/>
<path d="M168.3 47.1l-2.5 2.5z"/>
<path d="M148 49.6h17.8z"/>
<path d="M183.5 39.5v20.3z"/>
<path d="M181 62.3l2.5-2.5z"/>
<path d="M170.8 75l-2.5 2.6z"/>
<path d="M148 77.6h20.3z"/>
<path d="M226.7 39.5l2.6-2.6z"/>
<path d="M229.3 36.9h20.3z"/>
<path d="M170.8 72.5l-2.5 2.5z"/>
<path d="M148 75h20.3z"/>
<path d="M226.7 42l2.6-2.5z"/>
<path d="M229.3 39.5h20.3z"/>
<path d="M170.8 67.4l-2.5 2.5z"/>
<path d="M148 69.9h20.3z"/>
<path d="M226.7 47.1l2.6-2.6z"/>
<path d="M229.3 44.5h20.3z"/>
<path d="M170.8 69.9l-2.5 2.6z"/>
<path d="M148 72.5h20.3z"/>
<path d="M226.7 44.5l2.6-2.5z"/>
<path d="M229.3 42h20.3z"/>
<path d="M148 128.4h20.3z"/>
<path d="M28.6 176.6h20.3z"/>
<path d="M148 115.7h17.8z"/>
<path d="M28.6 171.5h20.3z"/>
<path d="M79.4 171.5h40.6z"/>
<path d="M120 158.8v12.7z"/>
<path d="M120 158.8h12.7z"/>
<path d="M122.6 161.4h10.1z"/>
<path d="M122.6 161.4v15.2z"/>
<path d="M79.4 176.6h43.2z"/>
<path d="M148 108h17.8z"/>
<path d="M92.1 123.3v7.6z"/>
<path d="M148 110.6h17.8z"/>
<path d="M82 123.3v7.6z"/>
<path d="M148 118.2h17.8z"/>
<path d="M148 120.7h17.8z"/>
<path d="M148 123.3h17.8z"/>
<path d="M148 47.1h17.8z"/>
<path d="M46.4 166.4h2.5z"/>
<path d="M46.4 158.8h2.5z"/>
<path d="M46.4 153.7h2.5z"/>
<path d="M46.4 146.1h2.5z"/>
<path d="M79.4 153.7h1.3z"/>
<path d="M79.4 166.4h12.7z"/>
<circle cx="56.6" cy="59.8" r=".51"/>
<circle cx="74.3" cy="59.8" r=".51"/>
<circle cx="104.8" cy="77.6" r=".51"/>
<circle cx="104.8" cy="166.4" r=".51"/>
<circle cx="92.1" cy="75" r=".51"/>
<circle cx="175.9" cy="42" r=".51"/>
<circle cx="104.8" cy="146.1" r=".51"/>
<circle cx="104.8" cy="153.7" r=".51"/>
<circle cx="36.2" cy="47.1" r=".51"/>
<circle cx="104.8" cy="47.1" r=".51"/>
<circle cx="38.8" cy="113.1" r=".51"/>
<circle cx="61.6" cy="113.1" r=".51"/>
<circle cx="257.2" cy="115.7" r=".51"/>
<circle cx="247" cy="120.7" r=".51"/>
<circle cx="236.9" cy="125.8" r=".51"/>
<circle cx="226.7" cy="130.9" r=".51"/>
<circle cx="206.4" cy="125.8" r=".51"/>
<circle cx="206.4" cy="120.7" r=".51"/>
<circle cx="206.4" cy="130.9" r=".51"/>
<circle cx="206.4" cy="115.7" r=".51"/>
</g>
<text font-size="6" fill="#800000" x="191.2" y="176.6">IO Controler</text>
<g font-size="4.1" fill="#800000">
<text x="42" y="16">1</text>
<text x="84.1" y="16">2</text>
<text x="126.3" y="16">3</text>
<text x="168.4" y="16">4</text>
<text x="210.5" y="16">5</text>
<text x="252.6" y="16">6</text>
<text x="19.1" y="39.3">A</text>
<text x="275.6" y="39.3">A</text>
<text x="19.1" y="82.2">B</text>
<text x="275.6" y="82.2">B</text>
<text x="19.1" y="125">C</text>
<text x="275.6" y="125">C</text>
<text x="19.1" y="167.9">D</text>
<text x="275.6" y="167.9">D</text>
<text x="42" y="191.2">1</text>
<text x="84.1" y="191.2">2</text>
<text x="126.3" y="191.2">3</text>
<text x="168.4" y="191.2">4</text>
<text x="210.5" y="191.2">5</text>
<text x="252.6" y="191.2">6</text>
</g>
<text font-size="4" fill="#800000" x="236.9" y="171.5">AVR-LPC</text>
<g font-size="4">
<text x="8.5" y="200.4">5/11/2010</text>
<text x="24.9" y="200.4">9:42:50 PM I:\MCU\ATMEL\AVR\AVR-LPC\Scheme and Board\v.0.0.0\v.0.0.0.sch (Sheet: 4/7)</text>
</g>
<text font-size="3.4" fill="#800000" x="191.2" y="181.7">By The^Day^Of^DooM</text>
<g font-size="2.8" fill="#808080">
<text x="33.7" y="34.4" transform="rotate(-90 33.7 34.4)">+5V</text>
<text x="254.3" y="33.6">ISP2</text>
<text x="172.6" y="38.5" transform="rotate(-90 172.6 38.5)">JM204A</text>
<text x="219.1" y="36.6" transform="rotate(-90 219.1 36.6)">SL401</text>
<text x="231.8" y="36.9">ISP2_SS</text>
<text x="231.8" y="39.5">ISP2_MOSI</text>
<text x="34.7" y="43.8" transform="rotate(-90 34.7 43.8)">R401</text>
<text x="39.5" y="44.3" transform="rotate(-90 39.5 44.3)">10K</text>
<text x="102.3" y="44.5" transform="rotate(-90 102.3 44.5)">ISP2_RESET</text>
<text x="112.4" y="43.8">IO_CONTROLER</text>
<text x="150.5" y="47.1">LPC_READY</text>
<text x="173.4" y="46.5" transform="rotate(-90 173.4 46.5)">+5V</text>
<text x="231.8" y="47.1">ISP2_RESET</text>
<text x="231.8" y="44.5">ISP2_SCK</text>
<text x="231.8" y="42">ISP2_MISO</text>
<text x="38.3" y="52.4">C401</text>
<text x="150.5" y="52.2">R/W</text>
<text x="150.5" y="49.6">RS</text>
<text x="183.5" y="49.6" transform="rotate(-90 183.5 49.6)">RS</text>
<text x="186.1" y="49.6" transform="rotate(-90 186.1 49.6)">R/W</text>
<text x="188.6" y="49.6" transform="rotate(-90 188.6 49.6)">EN</text>
<text x="201.3" y="49.6" transform="rotate(-90 201.3 49.6)">DATA0</text>
<text x="203.9" y="49.6" transform="rotate(-90 203.9 49.6)">DATA1</text>
<text x="206.4" y="49.6" transform="rotate(-90 206.4 49.6)">DATA2</text>
<text x="208.9" y="49.6" transform="rotate(-90 208.9 49.6)">DATA3</text>
<text x="237.4" y="53.9">+5V</text>
<text x="38.3" y="56.5">100nF/63V</text>
<text x="64.2" y="58.8">Q401</text>
<text x="150.5" y="59.8">DATA2</text>
<text x="150.5" y="57.2">DATA3</text>
<text x="150.5" y="54.7">EN</text>
<text x="175.9" y="57.2">GND</text>
<text x="244.5" y="59.8">GND</text>
<text x="252.5" y="57.2">SL402</text>
<text x="33.7" y="64.9">GND</text>
<text x="64.2" y="62.3">16MHz</text>
<text x="97.2" y="64.9">AREF</text>
<text x="150.5" y="64.9">DATA0</text>
<text x="150.5" y="62.3">DATA1</text>
<text x="175.9" y="64.9">RS,R/W,EN,DATA[0..3]</text>
<text x="58.6" y="70.4">27pF</text>
<text x="58.6" y="66.4">C402</text>
<text x="76.4" y="70.4">27pF</text>
<text x="76.4" y="66.4">C403</text>
<text x="97.2" y="67.4">AVCC</text>
<text x="150.5" y="69.9">ISP2_SCK</text>
<text x="89.6" y="75" transform="rotate(-90 89.6 75)">+5V</text>
<text x="150.5" y="77.6">ISP2_SS</text>
<text x="150.5" y="75">ISP2_MOSI</text>
<text x="150.5" y="72.5">ISP2_MISO</text>
<text x="175.9" y="72.5">ISP2_SS,ISP2_MOSI,ISP2_MISO,ISP2_SCK</text>
<text x="203.9" y="77.6">COL0</text>
<text x="216.5" y="77">1N4007</text>
<text x="245.2" y="74.3">KEY BOARD</text>
<text x="54" y="80.1">GND</text>
<text x="71.8" y="80.1">GND</text>
<text x="150.5" y="80.1">COL3</text>
<text x="150.5" y="82.6">COL2</text>
<text x="203.9" y="82.6">COL1</text>
<text x="216.5" y="82.1">1N4007</text>
<text x="216.5" y="79.8">D401</text>
<text x="94.1" y="89.2">C404</text>
<text x="102.3" y="85.2">GND</text>
<text x="150.5" y="85.2">COL1</text>
<text x="150.5" y="87.7">COL0</text>
<text x="203.9" y="87.7">COL2</text>
<text x="216.5" y="87.2">1N4007</text>
<text x="216.5" y="84.9">D402</text>
<text x="216.5" y="90">D403</text>
<text x="239.4" y="87.7">ROW0</text>
<text x="94.1" y="93.3">100nF/63V</text>
<text x="150.5" y="95.3">Q3:1</text>
<text x="150.5" y="92.8">Q3:2</text>
<text x="203.9" y="92.8">COL3</text>
<text x="216.5" y="92.3">1N4007</text>
<text x="216.5" y="95.1">D404</text>
<text x="239.4" y="90.3">ROW1</text>
<text x="239.4" y="92.8">ROW2</text>
<text x="239.4" y="95.3">ROW3</text>
<text x="150.5" y="100.4">ROW2</text>
<text x="150.5" y="97.9">ROW3</text>
<text x="252.5" y="100.4">SL403</text>
<text x="89.6" y="103">GND</text>
<text x="150.5" y="105.5">ROW0</text>
<text x="150.5" y="103">ROW1</text>
<text x="41.3" y="108" transform="rotate(-90 41.3 108)">Q3:1</text>
<text x="46.4" y="112.1">Q402</text>
<text x="64.2" y="108" transform="rotate(-90 64.2 108)">Q3:2</text>
<text x="79.4" y="113.1" transform="rotate(-90 79.4 113.1)">+5V</text>
<text x="89.6" y="113.1" transform="rotate(-90 89.6 113.1)">+5V</text>
<text x="150.5" y="108">SDA</text>
<text x="150.5" y="110.6">SCL</text>
<text x="208.9" y="113.1" transform="rotate(-90 208.9 113.1)">KB_INT</text>
<text x="229.2" y="113.1" transform="rotate(-90 229.2 113.1)">ROW3</text>
<text x="239.4" y="113.1" transform="rotate(-90 239.4 113.1)">ROW2</text>
<text x="249.6" y="113.1" transform="rotate(-90 249.6 113.1)">ROW1</text>
<text x="259.7" y="113.1" transform="rotate(-90 259.7 113.1)">ROW0</text>
<text x="40.8" y="119.7">C405</text>
<text x="46.4" y="115.6">38.768KHz</text>
<text x="63.7" y="119.7">C406</text>
<text x="150.5" y="115.6">TXD_TO_PC</text>
<text x="150.5" y="118.2">N$35</text>
<text x="210.3" y="115.1">1N4007</text>
<text x="213.1" y="117.9">D405</text>
<text x="40.8" y="123.8">27pF</text>
<text x="63.7" y="123.8">27pF</text>
<text x="80.4" y="122.5" transform="rotate(-90 80.4 122.5)">R402</text>
<text x="85.2" y="123" transform="rotate(-90 85.2 123)">*</text>
<text x="90.6" y="122.5" transform="rotate(-90 90.6 122.5)">R403</text>
<text x="95.4" y="123" transform="rotate(-90 95.4 123)">*</text>
<text x="150.5" y="125.8">KB_INT</text>
<text x="150.5" y="120.7">F_TO_V_IN</text>
<text x="150.5" y="123.3">LPC_EXT_INT</text>
<text x="175.9" y="120.7" transform="rotate(-90 175.9 120.7)">ROW[0..3],COL[0..3],KB_INT</text>
<text x="210.3" y="120.2">1N4007</text>
<text x="210.3" y="125.3">1N4007</text>
<text x="213.1" y="123">D406</text>
<text x="81.9" y="130.9" transform="rotate(-90 81.9 130.9)">SCL</text>
<text x="92.1" y="130.9" transform="rotate(-90 92.1 130.9)">SDA</text>
<text x="150.5" y="130.9">LPC_RXD</text>
<text x="150.5" y="128.3">RXD_FROM_PC</text>
<text x="210.3" y="130.4">1N4007</text>
<text x="213.1" y="128.1">D407</text>
<text x="36.2" y="133.4">GND</text>
<text x="59.1" y="133.4">GND</text>
<text x="150.5" y="133.4">LPC_TXD</text>
<text x="208.4" y="137.5">C407</text>
<text x="213.1" y="133.1">D408</text>
<text x="112.4" y="138.5">MEGA32-P</text>
<text x="194.7" y="142.8" transform="rotate(-90 194.7 142.8)">R404</text>
<text x="199.5" y="143.3" transform="rotate(-90 199.5 143.3)">4.7K</text>
<text x="208.4" y="141.6">100nF/63V</text>
<text x="225.2" y="142.8" transform="rotate(-90 225.2 142.8)">R405</text>
<text x="230" y="143.3" transform="rotate(-90 230 143.3)">10K</text>
<text x="235.3" y="142.8" transform="rotate(-90 235.3 142.8)">R406</text>
<text x="240.2" y="143.3" transform="rotate(-90 240.2 143.3)">10K</text>
<text x="245.5" y="142.8" transform="rotate(-90 245.5 142.8)">R407</text>
<text x="250.3" y="143.3" transform="rotate(-90 250.3 143.3)">10K</text>
<text x="255.7" y="142.8" transform="rotate(-90 255.7 142.8)">R408</text>
<text x="260.5" y="143.3" transform="rotate(-90 260.5 143.3)">10K</text>
<text x="38.9" y="148.2">C408</text>
<text x="109.1" y="146.1" transform="rotate(-90 109.1 146.1)">+5V</text>
<text x="35.4" y="153.2">1uF/16V</text>
<text x="117.5" y="151.2" transform="rotate(-90 117.5 151.2)">GND</text>
<text x="132.7" y="154.9">D-SUB9-H5M09RA</text>
<text x="193.7" y="151.2">GND</text>
<text x="203.9" y="151.2">GND</text>
<text x="224.2" y="151.2">GND</text>
<text x="234.3" y="151.2">GND</text>
<text x="244.5" y="151.2">GND</text>
<text x="254.6" y="151.2">GND</text>
<text x="39.1" y="160.9">C411</text>
<text x="82.7" y="161.3" transform="rotate(-90 82.7 161.3)">C409</text>
<text x="106.3" y="158.3">C410</text>
<text x="136.5" y="157">X401-1</text>
<text x="136.5" y="159.6">X401-2</text>
<text x="35.4" y="165.9">1uF/16V</text>
<text x="87.8" y="164.7" transform="rotate(-90 87.8 164.7)">1uF/16V</text>
<text x="94.4" y="164.9" transform="rotate(-90 94.4 164.9)">1uF/16V</text>
<text x="99.5" y="164.9" transform="rotate(-90 99.5 164.9)">C412</text>
<text x="106.3" y="163.4">1uF/16V</text>
<text x="136.5" y="162.1">X401-3</text>
<text x="136.5" y="164.7">X401-4</text>
<text x="136.5" y="167.2">X401-5</text>
<text x="28.6" y="171.5">TXD_TO_PC</text>
<text x="87" y="171.5">SEND_TO_PC</text>
<text x="117.5" y="169" transform="rotate(-90 117.5 169)">GND</text>
<text x="136.5" y="169.7">X401-6</text>
<text x="136.5" y="172.3">X401-7</text>
<text x="28.6" y="176.6">RXD_FROM_PC</text>
<text x="84.5" y="176.6">RECIVE_FROM_PC</text>
<text x="125.1" y="174.1">GND</text>
<text x="136.5" y="174.8">X401-8</text>
<text x="136.5" y="177.4">X401-9</text>
</g>
<g font-size="2.4" fill="#808080">
<text x="175.6" y="37.9" transform="rotate(-90 175.6 37.9)">1</text>
<text x="178.1" y="37.9" transform="rotate(-90 178.1 37.9)">2</text>
<text x="180.6" y="37.9" transform="rotate(-90 180.6 37.9)">3</text>
<text x="183.2" y="37.9" transform="rotate(-90 183.2 37.9)">4</text>
<text x="185.7" y="37.9" transform="rotate(-90 185.7 37.9)">5</text>
<text x="188.3" y="37.9" transform="rotate(-90 188.3 37.9)">6</text>
<text x="190.8" y="37.9" transform="rotate(-90 190.8 37.9)">7</text>
<text x="193.3" y="37.9" transform="rotate(-90 193.3 37.9)">8</text>
<text x="195.9" y="37.9" transform="rotate(-90 195.9 37.9)">9</text>
<text x="198.4" y="39.1" transform="rotate(-90 198.4 39.1)">10</text>
<text x="201" y="38.9" transform="rotate(-90 201 38.9)">11</text>
<text x="203.5" y="39.1" transform="rotate(-90 203.5 39.1)">12</text>
<text x="206" y="39.1" transform="rotate(-90 206 39.1)">13</text>
<text x="208.6" y="39.1" transform="rotate(-90 208.6 39.1)">14</text>
<text x="211.1" y="39.1" transform="rotate(-90 211.1 39.1)">15</text>
<text x="213.7" y="39.1" transform="rotate(-90 213.7 39.1)">16</text>
<text x="251.1" y="36.6">1</text>
<text x="251.1" y="39.1">2</text>
<text x="251.1" y="41.6">3</text>
<text x="108.9" y="46.7">9</text>
<text x="114.8" y="47.8">RESET</text>
<text x="129.6" y="47.8">(ADC7)PA7</text>
<text x="145.2" y="46.7">33</text>
<text x="251.1" y="44.2">4</text>
<text x="251.1" y="46.7">5</text>
<text x="129.6" y="50.4">(ADC6)PA6</text>
<text x="129.6" y="52.9">(ADC5)PA5</text>
<text x="145.2" y="49.3">34</text>
<text x="145.2" y="51.8">35</text>
<text x="251.1" y="49.3">6</text>
<text x="251.1" y="51.8">7</text>
<text x="107.7" y="59.4">13</text>
<text x="107.7" y="54.3">12</text>
<text x="114.8" y="55.5">XTAL2</text>
<text x="129.6" y="55.5">(ADC4)PA4</text>
<text x="129.6" y="58">(ADC3)PA3</text>
<text x="145.2" y="54.3">36</text>
<text x="145.2" y="56.9">37</text>
<text x="145.2" y="59.4">38</text>
<text x="107.7" y="64.5">32</text>
<text x="114.8" y="65.6">AREF</text>
<text x="114.8" y="60.5">XTAL1</text>
<text x="129.6" y="60.5">(ADC2)PA2</text>
<text x="129.6" y="63.1">(ADC1)PA1</text>
<text x="129.6" y="65.6">(ADC0)PA0</text>
<text x="145.2" y="62">39</text>
<text x="145.2" y="64.5">40</text>
<text x="107.7" y="69.6">31</text>
<text x="107.7" y="67">30</text>
<text x="114.8" y="70.7">GND</text>
<text x="114.8" y="68.2">AVCC</text>
<text x="130.7" y="70.7">(SCK)PB7</text>
<text x="145.2" y="69.6">8</text>
<text x="107.7" y="74.7">10</text>
<text x="107.9" y="77.2">11</text>
<text x="114.8" y="75.8">VCC</text>
<text x="129.7" y="73.2">(MISO)PB6</text>
<text x="129.7" y="75.8">(MOSI)PB5</text>
<text x="145.2" y="72.1">7</text>
<text x="145.2" y="74.7">6</text>
<text x="145.2" y="77.2">5</text>
<text x="251.1" y="77.2">1</text>
<text x="114.8" y="78.3">GND</text>
<text x="125.1" y="83.4">(AIN0/INT2)PB2</text>
<text x="125.4" y="80.9">(AIN1/OC0)PB3</text>
<text x="132.3" y="78.3">(SS)PB4</text>
<text x="145.2" y="79.7">4</text>
<text x="145.2" y="82.3">3</text>
<text x="251.1" y="79.7">2</text>
<text x="251.1" y="82.3">3</text>
<text x="127.7" y="88.5">(T0/XCK)PB0</text>
<text x="132.6" y="85.9">(T1)PB1</text>
<text x="145.2" y="84.8">2</text>
<text x="145.2" y="87.4">1</text>
<text x="251.1" y="84.8">4</text>
<text x="251.1" y="87.4">5</text>
<text x="251.1" y="89.9">6</text>
<text x="127.9" y="93.6">(TOSC2)PC7</text>
<text x="145.2" y="92.4">29</text>
<text x="145.2" y="95">28</text>
<text x="251.1" y="92.4">7</text>
<text x="251.1" y="95">8</text>
<text x="127.9" y="96.1">(TOSC1)PC6</text>
<text x="130.4" y="101.2">(TDO)PC4</text>
<text x="131.5" y="98.6">(TDI)PC5</text>
<text x="145.2" y="97.5">27</text>
<text x="145.2" y="100.1">26</text>
<text x="130.5" y="103.7">(TMS)PC3</text>
<text x="130.7" y="106.3">(TCK)PC2</text>
<text x="145.2" y="102.6">25</text>
<text x="145.2" y="105.1">24</text>
<text x="145.2" y="107.7">23</text>
<text x="130.6" y="108.8">(SDA)PC1</text>
<text x="130.8" y="111.3">(SCL)PC0</text>
<text x="145.2" y="110.2">22</text>
<text x="130.6" y="116.4">(OC2)PD7</text>
<text x="131.4" y="119">(ICP)PD6</text>
<text x="145.2" y="117.8">20</text>
<text x="145.2" y="115.3">21</text>
<text x="129.2" y="124">(OC1B)PD4</text>
<text x="129.2" y="121.5">(OC1A)PD5</text>
<text x="145.2" y="125.5">17</text>
<text x="145.2" y="122.9">18</text>
<text x="145.2" y="120.4">19</text>
<text x="130.3" y="129.1">(INT0)PD2</text>
<text x="130.3" y="126.6">(INT1)PD3</text>
<text x="130.7" y="131.6">(TXD)PD1</text>
<text x="145.2" y="130.5">15</text>
<text x="145.2" y="128">16</text>
<text x="130.5" y="134.2">(RXD)PD0</text>
<text x="145.2" y="133.1">14</text>
<text x="50.5" y="145.8">1</text>
<text x="56.3" y="146.9">C1+</text>
<text x="67.2" y="149.4">GND</text>
<text x="67.5" y="146.9">VCC</text>
<text x="76.7" y="148.3">15</text>
<text x="76.7" y="145.8">16</text>
<text x="50.5" y="153.4">3</text>
<text x="56.3" y="154.5">C1-</text>
<text x="69.3" y="154.5">V+</text>
<text x="76.7" y="153.4">2</text>
<text x="50.5" y="158.5">4</text>
<text x="56.3" y="159.6">C2+</text>
<text x="50.5" y="166.1">5</text>
<text x="56.3" y="167.2">C2-</text>
<text x="70" y="167.2">V-</text>
<text x="76.7" y="166.1">6</text>
<text x="49.3" y="173.7">10</text>
<text x="49.5" y="171.2">11</text>
<text x="56.3" y="172.3">T1IN</text>
<text x="65" y="172.3">T1OUT</text>
<text x="76.7" y="173.7">7</text>
<text x="76.7" y="171.2">14</text>
<text x="49.3" y="176.2">12</text>
<text x="50.5" y="178.8">9</text>
<text x="56.3" y="174.8">T2IN</text>
<text x="56.3" y="177.4">R1OUT</text>
<text x="56.3" y="179.9">R2OUT</text>
<text x="65" y="174.8">T2OUT</text>
<text x="67.1" y="179.9">R2IN</text>
<text x="67.1" y="177.4">R1IN</text>
<text x="76.7" y="178.8">8</text>
<text x="76.7" y="176.2">13</text>
</g>
<g font-size="2" fill="#808080">
<text x="57.3" y="142.6">IC401</text>
<text x="57.1" y="184">MAX232</text>
</g>
</svg>
